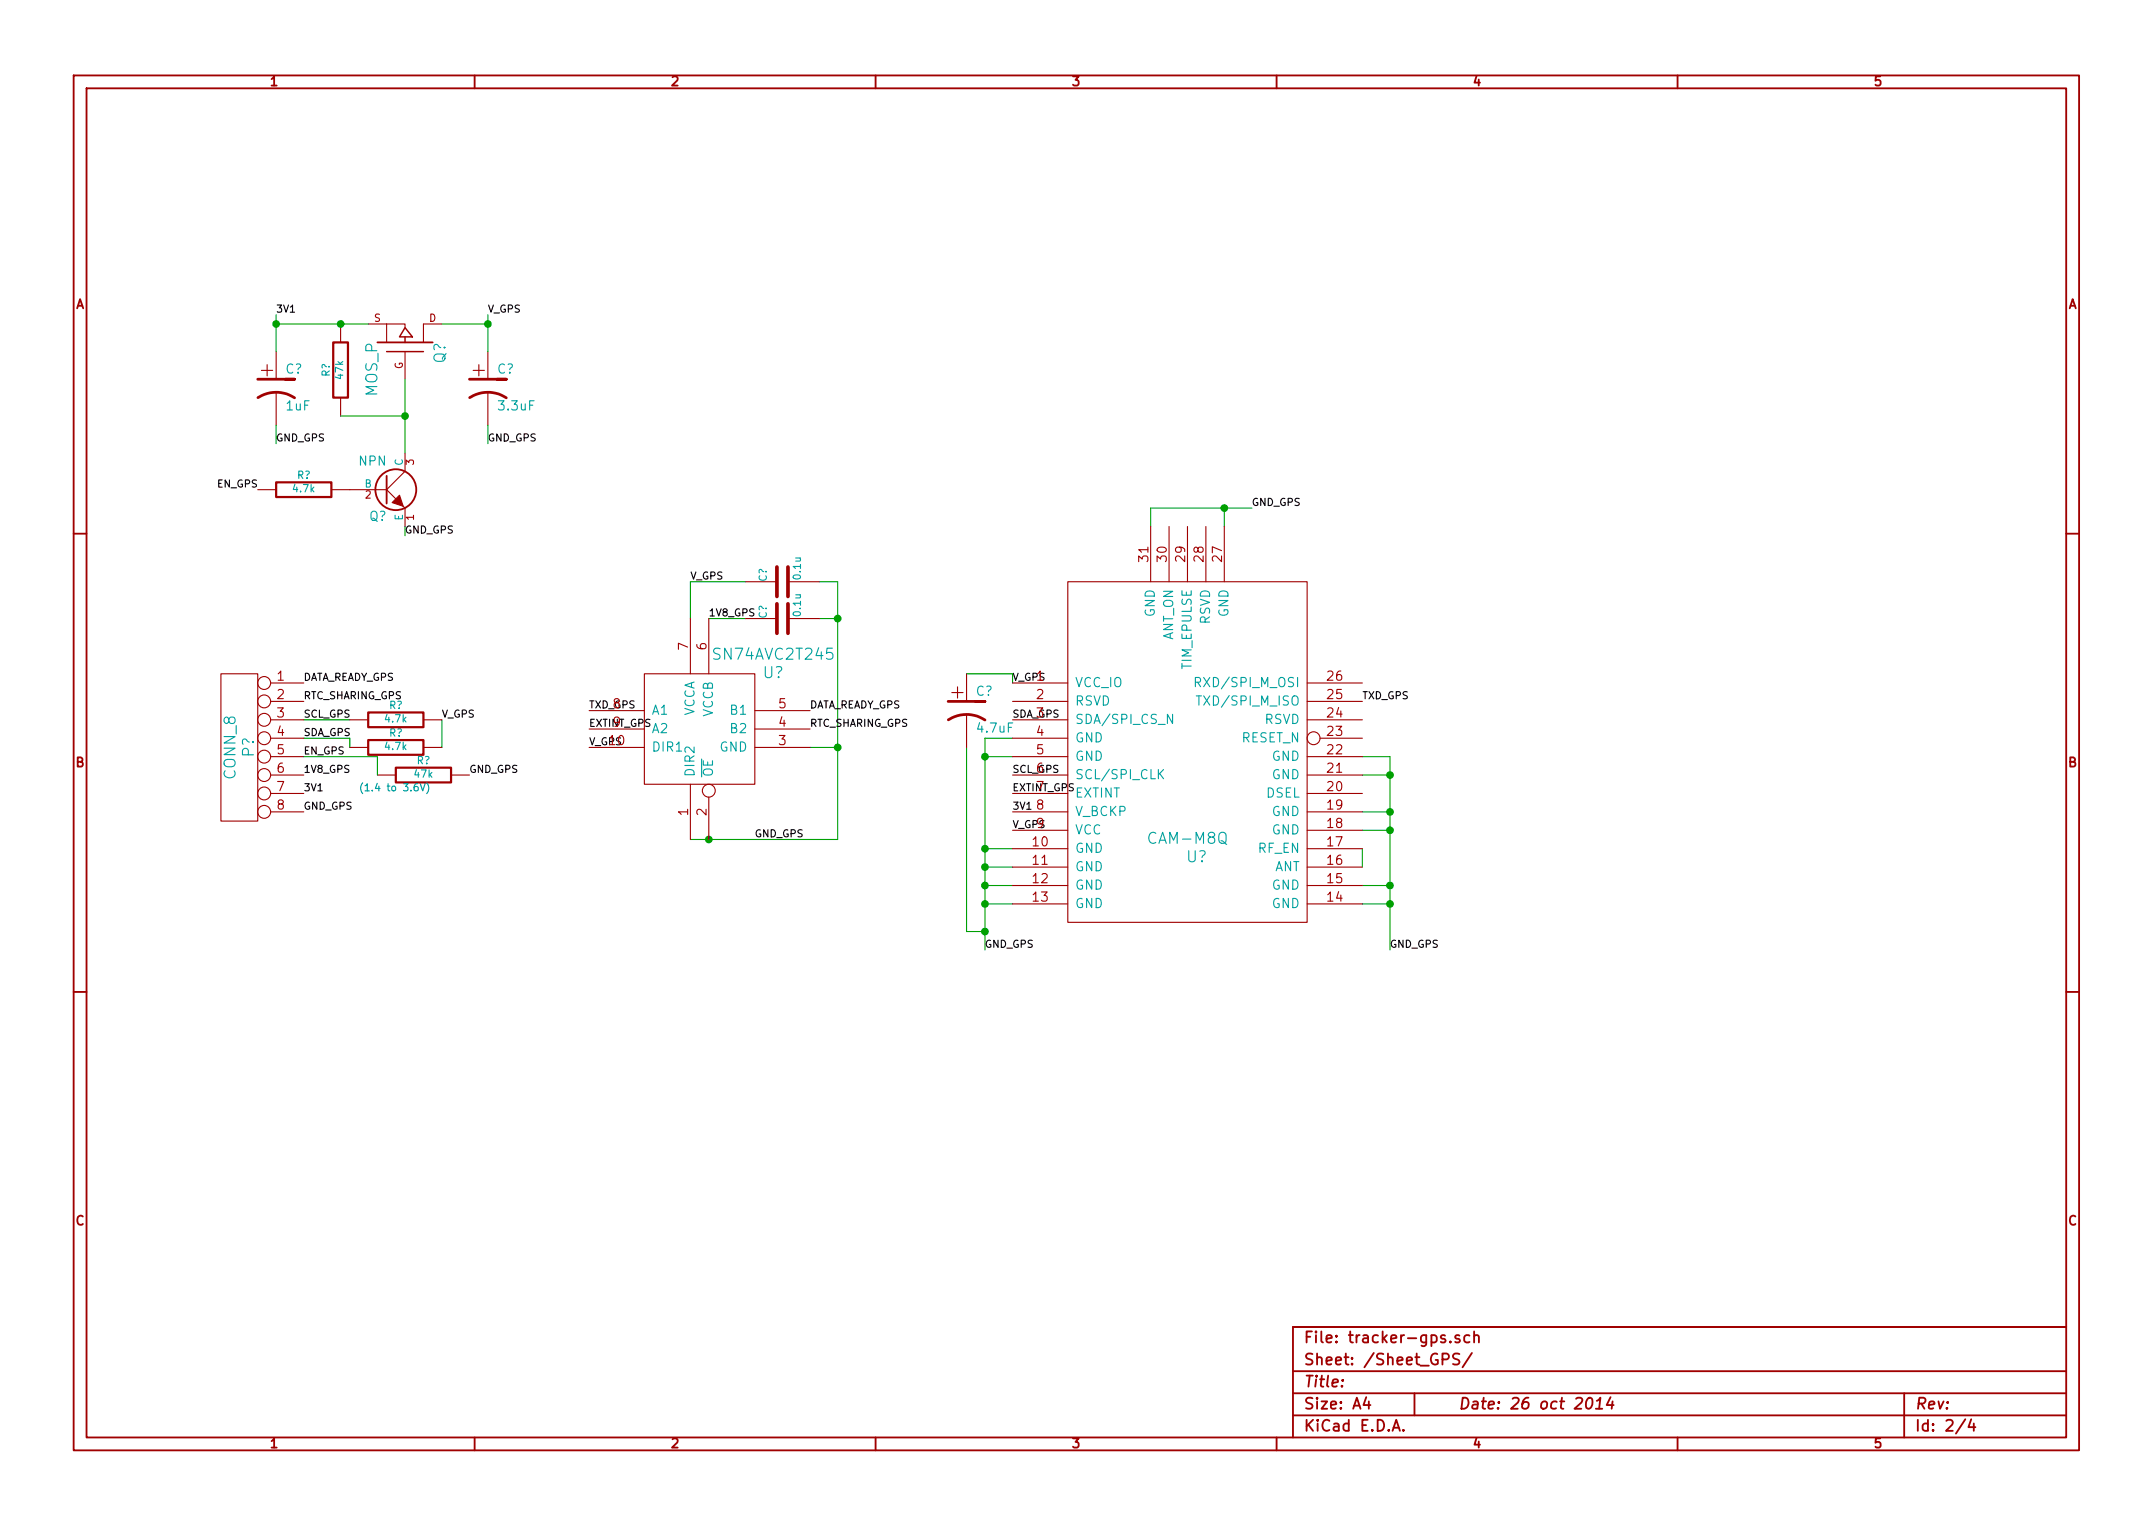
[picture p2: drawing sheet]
<svg xmlns="http://www.w3.org/2000/svg" width="297mm" height="210mm" viewBox="0 0 297 210" stroke-linecap="round" stroke-linejoin="round" font-family="sans-serif">
<g fill="none" stroke="#a00000" stroke-width=".25">
<path d="M10.2 10.4h276.6v189.7h-276.6zM11.9 12.2h273.2v186.1h-273.2zM65.5 10.4v1.8M120.8 10.4v1.8M176.1 10.4v1.8M231.4 10.4v1.8M52.1 47.2h7.6M10.2 73.6h1.7M53.3 65.7v3.8M285.1 73.6h1.7M10.2 136.8h1.7M285.1 136.8h1.7"/>
<path d="M65.5 198.3v1.8M120.8 198.3v1.8M176.1 198.3v1.8M178.4 189.2h106.7M178.4 195.3h106.7M178.4 192.2h106.7M185.2 190.4h.1l-.1 .1v-.1v.1M188.5 192.8l-.4 1h1M188.8 193.3v1.1M192.1 197.4l.5-1.5 .5 1.5M192.3 197h.7M193.6 197.3h.1l-.1 .1-.1-.1h.1v.1"/>
<path d="M195.1 192.2v3.1M199 187.5h.6a.42 .42 0 0 0 .3-.4 .42 .42 0 0 0-.3-.4h-.6v1.6M200.1 185.1h.1l-.1 .1-.1-.1h.1v.1M201.3 184.3l-.3-.1-.2 .2v.2l.5 .2 .1 .1-.1 .2-.1 .1-.4-.1M201.3 186.8a.62 .62 0 0 0-.8 .1 .36 .36 0 0 0 .3 .6 .53 .53 0 0 1 .5 .5v.1a.68 .68 0 0 1-.8 .1M202.7 184.3a.48 .48 0 0 0-.6 0l-.1 .6a.48 .48 0 0 0 .7 .2M203.1 186.7l-1.3 1.9M203.4 184.3a.38 .38 0 0 1 .6 .1v.8M203.4 183.7v1.5M219.1 192.9a.34 .34 0 0 1 .6 .2 .87 .87 0 0 1-.6 1.3l-.2-.1a1.13 1.13 0 0 1 .2-1.4zM220.2 194.4h.9M220.3 193.3l.5-.5-.2 1.6"/>
<path d="M222.2 192.8l-.5 1h.9M222.5 193.3l-.1 1.1M231.4 198.3v1.8M262.7 192.2v6.1M271.1 195.8l-1.3 2M272 195.8l-.4 1.1h.9M272.3 196.4v1M285.1 183.1h-106.7v15.2"/>
<circle cx="54.6" cy="67.6" r="2.82"/>
</g>
<path d="M35.6 52.3h5h-1.2M35.6 54.9a4.6 4.6 0 0 1 5 0M64.8 52.3h5h-1.2M64.8 54.9a4.6 4.6 0 0 1 5 0M130.8 96.8h5.1h-1.3M130.8 99.3a4.6 4.6 0 0 1 5.1 0" fill="none" stroke="#a00000" stroke-width=".38"/>
<g fill="none" stroke="#a00000" stroke-width=".15">
<path d="M38.1 48.5v3.8M38.1 54.1v4.6M47 44.7v2.5M47 54.9v2.5M50.8 44.7h2.5M53.3 44.7h2.6v.5M53.3 44.7v2.5M55.9 48.5v3.8M61 44.7h-2.6v2.5M67.3 48.5v3.8M67.3 54.1v4.6M35.6 67.6h2.5"/>
<path d="M45.7 67.6h7.6M53.3 67.6l1.3 1.2M55.6 69.8l.3 .3v2.5M55.9 62.5v2.5l-2.6 2.6M158.7 72.6v7.7M161.3 72.6v7.7M163.8 72.6v7.7M166.4 72.6v7.7M168.9 72.6v7.7M30.5 93h5.1v20.3h-5.1zM37.3 99.3h4.6M37.3 94.2h4.6"/>
<path d="M37.3 96.8h4.6M48.3 99.3h2.5M58.4 99.3h2.6M81.3 98h7.6M88.9 93h15.2v15.2h-15.2zM95.2 85.3v7.7M97.8 85.3v7.7M102.9 80.3h4.3M102.9 85.3h4.3M104.1 98h7.7M108.7 80.3h4.3M108.7 85.3h4.3"/>
<path d="M133.3 93v3.8M133.3 98.5v4.6M139.7 99.3h7.6M139.7 94.2h7.6M139.7 96.8h7.6M147.3 80.3h33v46.9h-33zM180.3 99.3h7.7M180.3 94.2h7.7M180.3 96.8h7.7M37.3 101.8h4.6M37.3 104.4h4.6M37.3 106.9h4.6"/>
<path d="M37.3 109.5h4.6M37.3 112h4.6M48.3 103.1h2.5M52.1 106.9h2.5M58.4 103.1h2.6M62.2 106.9h2.6M81.3 103.1h7.6M81.3 100.6h7.6M95.2 108.2v7.6M97.8 110v5.8M104.1 103.1h7.7M104.1 100.6h7.7"/>
<path d="M139.7 101.8h7.6M139.7 104.4h7.6M139.7 106.9h7.6M139.7 109.5h7.6M139.7 112h7.6M139.7 114.5h7.6M139.7 117.1h7.6M139.7 119.6h7.6M180.3 104.4h7.7M180.3 106.9h7.7M180.3 109.5h7.7M180.3 112h7.7"/>
<path d="M180.3 114.5h7.7M180.3 117.1h7.7M180.3 119.6h7.7M182.1 101.8h5.9M139.7 122.2h7.6M139.7 124.7h7.6M180.3 122.2h7.7M180.3 124.7h7.7"/>
<circle cx="36.4" cy="94.2" r=".89"/>
<circle cx="36.4" cy="96.8" r=".89"/>
<circle cx="36.4" cy="99.3" r=".89"/>
<circle cx="36.4" cy="104.4" r=".89"/>
<circle cx="36.4" cy="112" r=".89"/>
<circle cx="36.4" cy="106.9" r=".89"/>
<circle cx="36.4" cy="101.8" r=".89"/>
<circle cx="36.4" cy="109.5" r=".89"/>
<circle cx="97.8" cy="109.1" r=".89"/>
<circle cx="181.2" cy="101.8" r=".89"/>
</g>
<g fill="#00a000" stroke="#00a000" stroke-width=".25">
<circle cx="135.9" cy="128.5" r=".41"/>
<circle cx="115.6" cy="103.1" r=".41"/>
<circle cx="115.6" cy="85.3" r=".41"/>
<circle cx="97.8" cy="115.8" r=".41"/>
<circle cx="168.9" cy="70.1" r=".41"/>
<circle cx="135.9" cy="117.1" r=".41"/>
<circle cx="191.8" cy="124.7" r=".41"/>
<circle cx="191.8" cy="122.2" r=".41"/>
<circle cx="191.8" cy="114.5" r=".41"/>
<circle cx="191.8" cy="112" r=".41"/>
<circle cx="191.8" cy="106.9" r=".41"/>
<circle cx="135.9" cy="104.4" r=".41"/>
<circle cx="135.9" cy="124.7" r=".41"/>
<circle cx="135.9" cy="122.2" r=".41"/>
<circle cx="135.9" cy="119.6" r=".41"/>
<circle cx="38.1" cy="44.7" r=".41"/>
<circle cx="67.3" cy="44.7" r=".41"/>
<circle cx="47" cy="44.7" r=".41"/>
<circle cx="55.9" cy="57.4" r=".41"/>
</g>
<g fill="none" stroke="#00a000" stroke-width=".15">
<path d="M38.1 43.4v5.1M38.1 58.7v2.5M38.1 44.7h12.7M47 57.4h8.9M55.9 52.3v10.2M61 44.7h6.3M67.3 43.4v5.1M67.3 58.7v2.5M168.9 70.1v2.5M172.7 70.1h-14v2.5M41.9 99.3h6.4M61 99.3v3.8"/>
<path d="M97.8 85.3h5.1M102.9 80.3h-7.7v5M113 85.3h2.6M113 80.3h2.6v35.5h-20.4M133.3 93h6.4M41.9 101.8h6.4v1.3M41.9 104.4h10.2v2.5M111.8 103.1h3.8M133.3 103.1v25.4h2.6M135.9 117.1h3.8M135.9 104.4h3.8M135.9 119.6h3.8"/>
<path d="M139.7 101.8h-3.8v29.3M188 117.1v2.5M188 114.5h3.8M188 112h3.8M188 106.9h3.8M188 104.4h3.8v26.7M135.9 124.7h3.8M135.9 122.2h3.8M188 124.7h3.8M188 122.2h3.8"/>
</g>
<path d="M46 47.2h2v7.7h-2zM38.1 66.5h7.6v2.1h-7.6zM50.8 98.3h7.6v2h-7.6zM50.8 102.1h7.6v2h-7.6zM54.6 105.9h7.6v2h-7.6z" fill="none" stroke="#a00000" stroke-width=".3"/>
<path d="M107.2 78.2v4.1M108.7 78.2v4.1M107.2 83.3v4.1M108.7 83.3v4.1" fill="none" stroke="#a00000" stroke-width=".51"/>
<path d="M161.8 98.5v1.3l-.7-1.3v1.3M164.9 94.1h.6l.1-.2v-.3l-.2-.1h-.5v1.2M165 96h.8M165.2 94.1l.4 .6M160 106.7l.5 .7M160.5 106.2l-.7 .7" fill="none" stroke="#00a0a0" stroke-width=".15"/>
<path d="M57.6 108.1l-.3 .1a.63 .63 0 0 0 0 .9l.4-.1v-.3l-.2-.2-.3 .1-.1 .1M58 108.1l.3 1 .3-1M58.9 108a1.13 1.13 0 0 1 0 1.5" fill="none" stroke="#00f" stroke-width=".15"/>
<path d="M53.3 48.5h5.1M55.9 45.2l1 1.3h-1.8zM55.9 46.5v.7" fill="none" stroke="#a00000" stroke-width=".2"/>
<path d="M54.1 69.3l1-1 .5 1.5z" fill="#a00000" stroke="#a00000" stroke-width=".15"/>
<g font-size="2.8" fill="#a00000">
<text x="36" y="52.1">+</text>
<text x="65.2" y="52.1">+</text>
<text x="131.3" y="96.5">+</text>
</g>
<g font-size="2.1" fill="#00a0a0">
<text x="61.5" y="50.2" transform="rotate(-90 61.5 50.2)">Q?</text>
<text x="52.1" y="54.7" transform="rotate(-90 52.1 54.7)">MOS_P</text>
<text x="98.8" y="91.1">SN74AVC2T245</text>
<text x="105.3" y="93.6">U?</text>
<text x="32.6" y="107.4" transform="rotate(-90 32.6 107.4)">CONN_8</text>
<text x="35.1" y="104.4" transform="rotate(-90 35.1 104.4)">P?</text>
<text x="158.8" y="116.5">CAM-M8Q</text>
<text x="163.7" y="119">U?</text>
</g>
<g font-size="2.1" fill="#a00000">
<text x="179.9" y="185.4">File: tracker-gps.sch</text>
<text x="179.9" y="191.5">Title:</text>
<text x="179.9" y="188.4">Sheet: /Sheet_GPS/</text>
<text x="179.9" y="197.6">KiCad E.D.A.</text>
<text x="179.9" y="194.5">Size: A4</text>
<text x="201.2" y="194.5">Date: 26 oct 2014</text>
<text x="264.2" y="194.5">Rev:</text>
<text x="264.2" y="197.6">Id: 2/4</text>
</g>
<g font-size="1.8" fill="#a00000">
<text x="37.3" y="11.9">1</text>
<text x="92.7" y="11.9">2</text>
<text x="148" y="11.9">3</text>
<text x="203.3" y="11.9">4</text>
<text x="258.6" y="11.9">5</text>
<text x="10.4" y="42.7">A</text>
<text x="285.3" y="42.7">A</text>
<text x="158.5" y="77.4" transform="rotate(-90 158.5 77.4)">31</text>
<text x="161" y="77.4" transform="rotate(-90 161 77.4)">30</text>
<text x="163.6" y="77.4" transform="rotate(-90 163.6 77.4)">29</text>
<text x="166.1" y="77.4" transform="rotate(-90 166.1 77.4)">28</text>
<text x="168.7" y="77.4" transform="rotate(-90 168.7 77.4)">27</text>
<text x="95" y="89.6" transform="rotate(-90 95 89.6)">7</text>
<text x="97.5" y="89.6" transform="rotate(-90 97.5 89.6)">6</text>
<text x="38.3" y="94">1</text>
<text x="143" y="94">1</text>
<text x="183.2" y="94">26</text>
<text x="38.3" y="96.5">2</text>
<text x="38.3" y="99.1">3</text>
<text x="38.3" y="101.6">4</text>
<text x="84.6" y="97.8">8</text>
<text x="84.6" y="100.3">9</text>
<text x="107.5" y="100.3">4</text>
<text x="107.5" y="97.8">5</text>
<text x="143" y="96.5">2</text>
<text x="143" y="99.1">3</text>
<text x="143" y="101.6">4</text>
<text x="183.2" y="101.6">23</text>
<text x="183.2" y="99.1">24</text>
<text x="183.2" y="96.5">25</text>
<text x="10.4" y="105.9">B</text>
<text x="38.3" y="104.1">5</text>
<text x="38.3" y="106.7">6</text>
<text x="84.1" y="102.9">10</text>
<text x="107.5" y="102.9">3</text>
<text x="143" y="104.1">5</text>
<text x="143" y="106.7">6</text>
<text x="183.2" y="106.7">21</text>
<text x="183.2" y="104.1">22</text>
<text x="285.3" y="105.9">B</text>
<text x="38.3" y="109.2">7</text>
<text x="38.3" y="111.8">8</text>
<text x="95" y="112.5" transform="rotate(-90 95 112.5)">1</text>
<text x="97.5" y="112.5" transform="rotate(-90 97.5 112.5)">2</text>
<text x="143" y="109.2">7</text>
<text x="143" y="111.8">8</text>
<text x="183.2" y="109.2">20</text>
<text x="183.2" y="111.8">19</text>
<text x="142.5" y="116.8">10</text>
<text x="142.5" y="119.4">11</text>
<text x="143" y="114.3">9</text>
<text x="183.2" y="119.4">16</text>
<text x="183.2" y="116.8">17</text>
<text x="183.2" y="114.3">18</text>
<text x="142.5" y="121.9">12</text>
<text x="142.5" y="124.5">13</text>
<text x="183.2" y="124.5">14</text>
<text x="183.2" y="121.9">15</text>
<text x="10.4" y="169.1">C</text>
<text x="285.3" y="169.1">C</text>
<text x="37.3" y="199.8">1</text>
<text x="92.7" y="199.8">2</text>
<text x="148" y="199.8">3</text>
<text x="203.3" y="199.8">4</text>
<text x="258.6" y="199.8">5</text>
</g>
<g font-size="1.8" fill="#00a0a0">
<text x="39.4" y="51.6">C?</text>
<text x="68.6" y="51.6">C?</text>
<text x="39.5" y="56.7">1uF</text>
<text x="68.9" y="56.7">3.3uF</text>
<text x="49.5" y="64.3">NPN</text>
<text x="50.9" y="71.9">Q?</text>
<text x="159.4" y="85.2" transform="rotate(-90 159.4 85.2)">GND</text>
<text x="161.9" y="88.5" transform="rotate(-90 161.9 88.5)">ANT_ON</text>
<text x="167" y="86.2" transform="rotate(-90 167 86.2)">RSVD</text>
<text x="169.5" y="85.2" transform="rotate(-90 169.5 85.2)">GND</text>
<text x="148.3" y="94.9">VCC_IO</text>
<text x="164.5" y="92.4" transform="rotate(-90 164.5 92.4)">TIM_EPULSE</text>
<text x="165.8" y="94.9">RXD/SPI_M_OSI</text>
<text x="89.9" y="98.7">A1</text>
<text x="89.9" y="101.2">A2</text>
<text x="95.9" y="99" transform="rotate(-90 95.9 99)">VCCA</text>
<text x="98.4" y="99" transform="rotate(-90 98.4 99)">VCCB</text>
<text x="100.9" y="101.2">B2</text>
<text x="100.9" y="98.7">B1</text>
<text x="134.6" y="96.1">C?</text>
<text x="135" y="101.1">4.7uF</text>
<text x="148.3" y="97.4">RSVD</text>
<text x="148.3" y="99.9">SDA/SPI_CS_N</text>
<text x="166" y="97.4">TXD/SPI_M_ISO</text>
<text x="174.4" y="99.9">RSVD</text>
<text x="89.9" y="103.8">DIR1</text>
<text x="95.9" y="107.2" transform="rotate(-90 95.9 107.2)">DIR2</text>
<text x="98.4" y="107.2" transform="rotate(-90 98.4 107.2)">OE</text>
<text x="99.2" y="103.8">GND</text>
<text x="148.3" y="102.5">GND</text>
<text x="148.3" y="105">GND</text>
<text x="148.3" y="107.6">SCL/SPI_CLK</text>
<text x="171.2" y="102.5">RESET_N</text>
<text x="175.4" y="107.6">GND</text>
<text x="175.4" y="105">GND</text>
<text x="148.3" y="110.1">EXTINT</text>
<text x="148.3" y="112.6">V_BCKP</text>
<text x="174.6" y="110.1">DSEL</text>
<text x="175.4" y="112.6">GND</text>
<text x="148.3" y="115.2">VCC</text>
<text x="148.3" y="117.7">GND</text>
<text x="173.5" y="117.7">RF_EN</text>
<text x="175.4" y="115.2">GND</text>
<text x="148.3" y="120.3">GND</text>
<text x="148.3" y="122.8">GND</text>
<text x="148.3" y="125.3">GND</text>
<text x="175.4" y="125.3">GND</text>
<text x="175.4" y="122.8">GND</text>
<text x="175.7" y="120.3">ANT</text>
</g>
<g font-size="1.4">
<text x="38.1" y="43.2">3V1</text>
<text x="67.3" y="43.2">V_GPS</text>
<text x="38.1" y="61">GND_GPS</text>
<text x="67.3" y="61">GND_GPS</text>
<text x="30" y="67.3">EN_GPS</text>
<text x="172.7" y="69.8">GND_GPS</text>
<text x="55.9" y="73.7">GND_GPS</text>
<text x="95.2" y="80">V_GPS</text>
<text x="97.8" y="85.1">1V8_GPS</text>
<text x="41.9" y="94">DATA_READY_GPS</text>
<text x="139.7" y="94">V_GPS</text>
<text x="41.9" y="99.1">SCL_GPS</text>
<text x="41.9" y="101.6">SDA_GPS</text>
<text x="41.9" y="96.5">RTC_SHARING_GPS</text>
<text x="61" y="99.1">V_GPS</text>
<text x="81.3" y="97.8">TXD_GPS</text>
<text x="81.3" y="100.3">EXTINT_GPS</text>
<text x="111.8" y="100.3">RTC_SHARING_GPS</text>
<text x="111.8" y="97.8">DATA_READY_GPS</text>
<text x="139.7" y="99.1">SDA_GPS</text>
<text x="188" y="96.5">TXD_GPS</text>
<text x="41.9" y="106.7">1V8_GPS</text>
<text x="41.9" y="104.1">EN_GPS</text>
<text x="64.8" y="106.7">GND_GPS</text>
<text x="81.3" y="102.9">V_GPS</text>
<text x="139.7" y="106.7">SCL_GPS</text>
<text x="41.9" y="109.2">3V1</text>
<text x="41.9" y="111.8">GND_GPS</text>
<text x="139.7" y="109.2">EXTINT_GPS</text>
<text x="139.7" y="111.8">3V1</text>
<text x="104.1" y="115.6">GND_GPS</text>
<text x="139.7" y="114.3">V_GPS</text>
<text x="135.9" y="130.8">GND_GPS</text>
<text x="191.8" y="130.8">GND_GPS</text>
</g>
<g font-size="1.4" fill="#a00000">
<text x="51.6" y="44.4">S</text>
<text x="59.2" y="44.4">D</text>
<text x="55.6" y="50.9" transform="rotate(-90 55.6 50.9)">G</text>
<text x="57.1" y="64.1" transform="rotate(-90 57.1 64.1)">3</text>
<text x="50.4" y="68.8">2</text>
<text x="57.1" y="71.7" transform="rotate(-90 57.1 71.7)">1</text>
</g>
<g font-size="1.4" fill="#00a0a0">
<text x="45.5" y="52" transform="rotate(-90 45.5 52)">R?</text>
<text x="47.4" y="52.2" transform="rotate(-90 47.4 52.2)">47k</text>
<text x="55.6" y="64.3" transform="rotate(-90 55.6 64.3)">C</text>
<text x="40.5" y="68">4.7k</text>
<text x="41" y="66.1">R?</text>
<text x="50.3" y="67.3">B</text>
<text x="55.6" y="71.8" transform="rotate(-90 55.6 71.8)">E</text>
<text x="105.8" y="80.3" transform="rotate(-90 105.8 80.3)">C?</text>
<text x="110.5" y="79.8" transform="rotate(-90 110.5 79.8)">0.1u</text>
<text x="105.8" y="85.3" transform="rotate(-90 105.8 85.3)">C?</text>
<text x="110.5" y="84.9" transform="rotate(-90 110.5 84.9)">0.1u</text>
<text x="53.2" y="99.7">4.7k</text>
<text x="53.7" y="101.7">R?</text>
<text x="53.7" y="97.9">R?</text>
<text x="53.2" y="103.5">4.7k</text>
<text x="57.2" y="107.3">47k</text>
<text x="57.5" y="105.5">R?</text>
</g>
<text font-size="1.4" fill="#00f" x="49.5" y="109.2">(1.4 to 3.6V)</text>
</svg>
